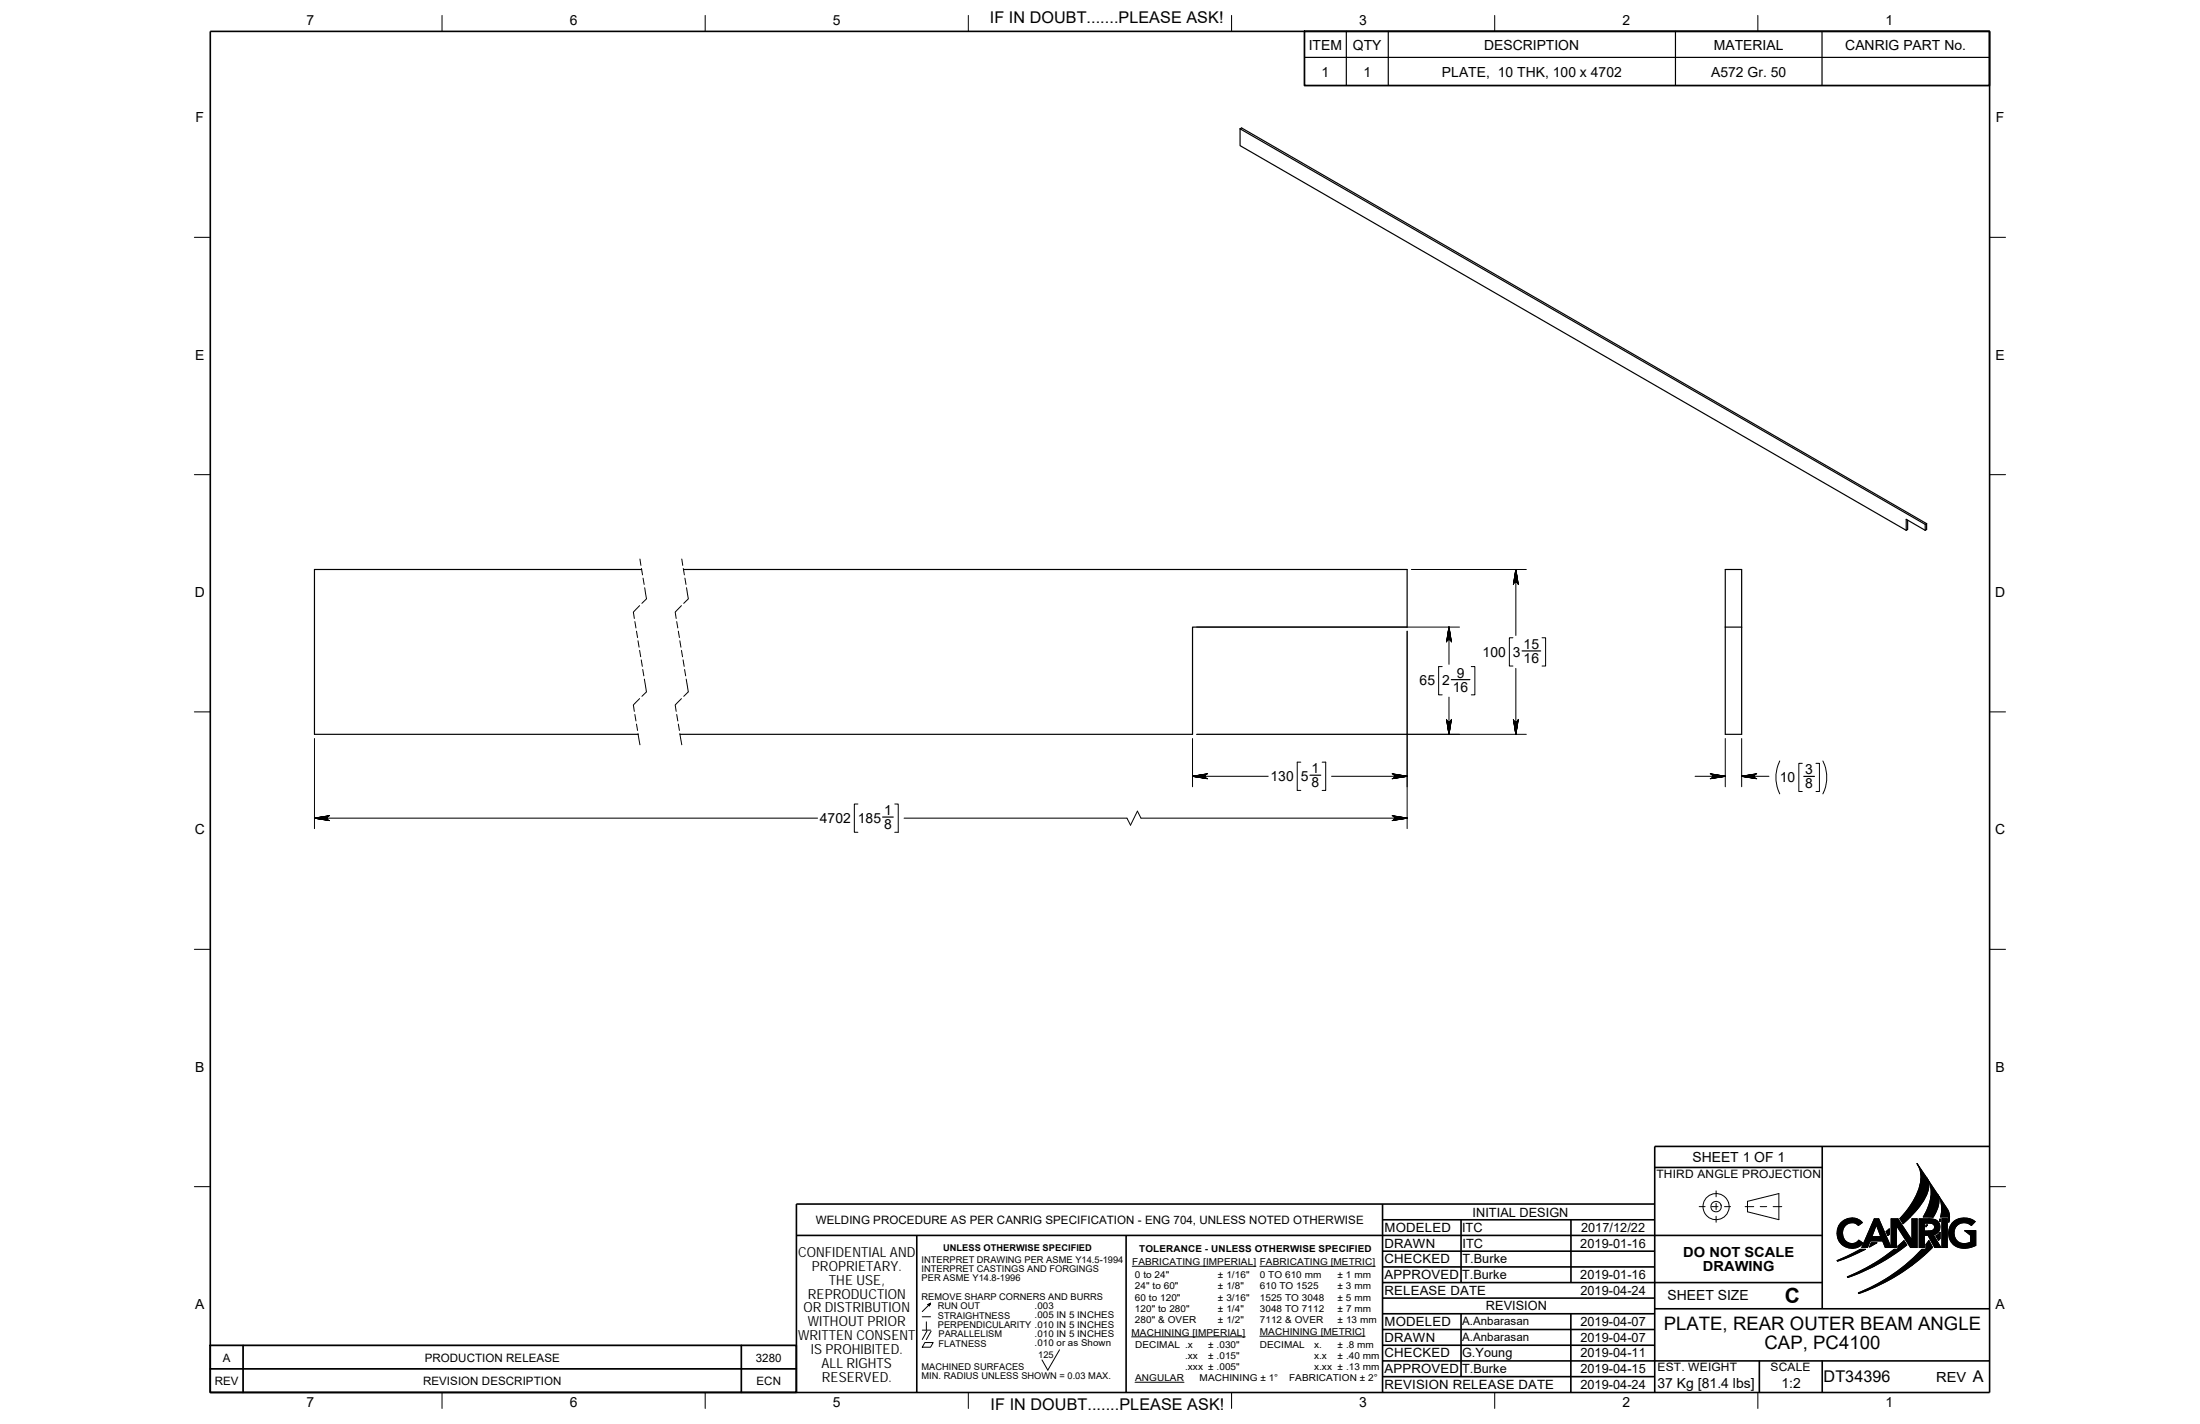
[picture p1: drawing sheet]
<svg xmlns="http://www.w3.org/2000/svg" width="432mm" height="279mm" viewBox="0 0 432 279" stroke-linecap="round" stroke-linejoin="round" font-family="sans-serif">
<g fill="none" stroke="#000" stroke-width=".2">
<path d="M86.8 3v3.2M138.4 3v3.2M190.1 3v3.2M241.7 3v3.2M293.4 3v3.2M345 3v3.2M38.1 46.6h3.2M390.5 46.6h3.1M38.1 93.1h3.2M390.5 93.1h3.1M125.5 118.8l-1.2 1.3 .2 1.2M125.6 109.7l.2 1.2"/>
<path d="M125.9 111.5l.2 1.3M126.2 113.4l.2 1.3M126.5 115.3l.4 2.2-.9 .9M133.8 118.8l-1.3 1.3 .2 1.2M133.8 109.7l.2 1.2M134.1 111.5l.2 1.3M134.4 113.4l.2 1.3M134.7 115.3l.4 2.2-.9 .9M277 111.7h22.6M297.5 111.7v13M38.1 139.7h3.2M124.6 122l.2 1.2"/>
<path d="M124.9 123.8l.2 1.3M125.2 125.7l.2 1.3M125.5 137.1l-1.2 1.2 .2 1.3M125.5 127.6l.3 1.3M125.9 129.5l.2 1.2M126.2 131.4l.2 1.2M126.5 133.2l.4 2.5-.9 .9M132.8 122l.2 1.2M133.1 123.8l.2 1.3M133.4 125.7l.2 1.3M133.8 137.1l-1.3 1.2 .2 1.3M133.8 127.6l.2 1.3"/>
<path d="M134.1 129.5l.2 1.2M134.4 131.4l.2 1.2M134.7 133.2l.4 2.5-.9 .9M234.9 123h51.5M276.2 123.8v38.8M283.1 130.8h-.7v5.5h.7M284.4 123v7.3M284.4 136.8v7.3M288.8 130.8h.7v5.5h-.7M296.9 125.1h-.7v5.6h.7M297.5 131.1v13M302.7 125.1h.7v5.6h-.7"/>
<path d="M390.5 139.7h3.1M61.7 144.9v17.7M124.6 140.2l.2 1.3M124.9 142.1l.2 1.2M125.2 144l.4 2.1M132.8 140.2l.2 1.3M133.1 142.1l.2 1.2M133.4 144l.4 2.1M168.4 157.8h-.7v5.5h.7M175.6 157.8h.7v5.5h-.7M234.1 152.3h14.8M234.1 144.9v9.5"/>
<path d="M234.9 144.1h64.7M255.3 149.5h-.7v5.6h.7M259.5 149.5h.7v5.6h-.7M261.3 152.3h14.9M332.7 152.3h5.9M338.6 144.9v9.5M341.8 152.3h5.4M341.8 144.9v9.5M349.3 149.3a7.3 7.3 0 0 0 0 6.5M353.7 149.8h-.6v5.5h.6M356.4 149.8h.7v5.5h-.7M357.8 149.3a7.2 7.2 0 0 1 0 6.5"/>
<path d="M61.7 160.5h98.8M177.4 160.5h43.8l.7 1.4 1.3-2.7 .7 1.3h52.3M38.1 186.3h3.2M390.5 186.3h3.1M38.1 232.8h3.2M333.5 236.7h1.2M335.9 236.7h1.3M336.8 233.7v1.1M336.8 236.1v1.3M336.8 238.6v1.2M338.5 236.7h1.2M342.5 236.7h1.7"/>
<path d="M343 235.7l6.1-1.5v5.1l-6.1-1.5zM345.5 236.7h1.3M348 236.7h1.7M367.9 239.1h.8l2.5 5.7v-5.7h1.3l2.8 4.2v-4.2h1v5.7h-1.3l-2.8-4.3v4.3h-2.2l-.5-1.3h-2.4l-.6 1.3h-1.1zM376.3 228.3l1.9 2.8a4.3 4.3 0 0 1-.7 4.5l-1.4 1.9-2.6 2.6-.6-1a13.8 13.8 0 0 0 4.1-8.1l-.3-1.7zM376.7 239.1a5.5 5.5 0 0 1 3.4 .4 1.58 1.58 0 0 1 .6 1.6 1.58 1.58 0 0 1-1.2 1.2l1.4 2.5h-1.2l-1.3-2.4h-.7v2.4h-1zM377.7 240a2.13 2.13 0 0 1 1.9 .3l.1 .2a.88 .88 0 0 1-1.2 1h-.8zM378.2 231.1l2 3.1a3.4 3.4 0 0 1-.2 3.6l-.6 1h-1.9a7.8 7.8 0 0 0 1.2-6.8zM380.3 234.4l1.9 2.9a3 3 0 0 1 .3 2.5v-1h-1.6a5.6 5.6 0 0 0-.6-4.4zM380.8 239.2v.5l-.1-.2zM381.2 239.1h1v5.7h-1zM390.5 232.8h3.1"/>
<path d="M181 258.4h1.6M181.8 259.4v1.6M182.6 255.7l-1.6 1.6M222.2 248.5h24.3M247.3 248.5h22.6M360.6 247.3l4.5-2.2h1l-4 1.9-1.4 .5zM361.2 240a2.9 2.9 0 0 1 4.3-.1l-.8 .6a1.89 1.89 0 0 0-2.4-.2 1.89 1.89 0 0 0-.6 2.4 1.77 1.77 0 0 0 1.4 1.3 1.77 1.77 0 0 0 1.7-.7l.9 .6a2.95 2.95 0 0 1-4.2 .3 2.95 2.95 0 0 1-.3-4.2zM362.6 250.5a37.4 37.4 0 0 0 9.2-5.4h.7v-.6l1.2-1.1 .5 .9a38.9 38.9 0 0 1-11.5 6.4zM364.7 253.7a35.2 35.2 0 0 0 12.5-8.6h.8v-.9l.6-.8 .7 1.4a37.9 37.9 0 0 1-14.5 9zM367.3 243.8h1.1l-1.5 .9zM368.3 240.3l.8 2.3h-1.7zM370.2 241.6l.6-.5v1.1l-.3 .2z"/>
<path d="M378 240.3h.3l-.3 .4zM380 242.5l.8-.7v1.2l-.3 .4zM383.1 240a3.5 3.5 0 0 1 4.6-.3l-.8 .8a2.08 2.08 0 0 0-2.8 0 2.08 2.08 0 0 0-.1 2.9 2.08 2.08 0 0 0 2.8 .3v-1.3l-1.2-.9h2.2v2.9a3.8 3.8 0 0 1-4.9-.7 3.2 3.2 0 0 1 .2-3.7zM86.8 273.2v3.2M138.4 273.2v3.2M181 261h1.6M181.5 263.4h1.7l-.6 .9h-1.6zM181.9 261.2l-.9 1.6M182.8 261.2l-1 1.6M190.1 273.2v3.2M208 264.8l-2.3 4-1.2-2M222.1 262.3h22.3"/>
<path d="M222.8 271.2h9.6M241.7 273.2v3.2M247.3 262.2h20.6M293.4 273.2v3.2M345 273.2v3.2"/>
<circle cx="336.8" cy="236.7" r="1.03"/>
<circle cx="336.8" cy="236.7" r="2.57"/>
</g>
<g fill="none" stroke="#000" stroke-width=".32">
<path d="M41.3 6.2h349.2v267h-349.2zM271.4 239.3h53.4M271.4 236.2v37M286.8 239.3v12.4M308.3 239.3v12.4M324.8 229.1h32.9M324.8 236.2h-168.5v37M357.7 224.9v31.9M390.5 224.9h-65.7v48.3M156.3 242.4h201.4M179.9 242.4v30.8M221 242.4v30.8"/>
<path d="M271.4 248.6h53.4M271.4 245.5h53.4M271.4 257.8h53.4M271.4 254.7h53.4M271.4 251.7h86.3M286.8 257.8v12.3M308.3 257.8v15.4M324.8 256.8h65.7M271.4 267h119.1M271.4 270.1h53.4M271.4 263.9h53.4M271.4 260.9h53.4"/>
<path d="M345.3 267v6.2M357.7 267v6.2"/>
</g>
<g fill="#000" stroke="#000" stroke-width=".2">
<path d="M297.5 111.7l.5 3z" fill-rule="evenodd"/>
<path d="M297.5 111.7l.5 2.8z" fill-rule="evenodd"/>
<path d="M297.5 111.7l.4 2.7-.1-.1z" fill-rule="evenodd"/>
<path d="M297.5 111.7l.3 2.6-.2-.1z" fill-rule="evenodd"/>
<path d="M297.5 111.7l.1 2.5h-.2z" fill-rule="evenodd"/>
<path d="M297.5 111.7l-.1 2.5-.1 .1z" fill-rule="evenodd"/>
<path d="M297.5 111.7l-.2 2.6-.1 .1z" fill-rule="evenodd"/>
<path d="M297.5 111.7l-.4 2.8z" fill-rule="evenodd"/>
<path d="M297.5 111.7l-.5 3z" fill-rule="evenodd"/>
<path d="M284.4 123l.5 3z" fill-rule="evenodd"/>
<path d="M284.4 123l.4 2.8z" fill-rule="evenodd"/>
<path d="M284.4 123l.4 2.7-.2-.1z" fill-rule="evenodd"/>
<path d="M284.4 123l.2 2.6-.1-.1z" fill-rule="evenodd"/>
<path d="M284.4 123l.1 2.5h-.2z" fill-rule="evenodd"/>
<path d="M284.4 123l-.1 2.5-.1 .1z" fill-rule="evenodd"/>
<path d="M284.4 123l-.2 2.6-.2 .1z" fill-rule="evenodd"/>
<path d="M284.4 123l-.4 2.8z" fill-rule="evenodd"/>
<path d="M284.4 123l-.5 3z" fill-rule="evenodd"/>
<path d="M234.1 152.3l2.9 .5z" fill-rule="evenodd"/>
<path d="M234.1 152.3l2.8 .5z" fill-rule="evenodd"/>
<path d="M234.1 152.3l2.5 .2 .1 .2z" fill-rule="evenodd"/>
<path d="M234.1 152.3l2.5 .1v.1z" fill-rule="evenodd"/>
<path d="M234.1 152.3l2.5-.1v.2z" fill-rule="evenodd"/>
<path d="M234.1 152.3l2.5-.2v.1z" fill-rule="evenodd"/>
<path d="M234.1 152.3l2.6-.3-.1 .1z" fill-rule="evenodd"/>
<path d="M234.1 152.3l2.8-.4z" fill-rule="evenodd"/>
<path d="M234.1 152.3l2.9-.5z" fill-rule="evenodd"/>
<path d="M273.2 151.8l3 .5z" fill-rule="evenodd"/>
<path d="M273.4 151.9l2.8 .4z" fill-rule="evenodd"/>
<path d="M273.5 152l2.7 .3-2.6-.2z" fill-rule="evenodd"/>
<path d="M273.6 152.1l2.6 .2-2.5-.1z" fill-rule="evenodd"/>
<path d="M273.7 152.2l2.5 .1-2.5 .1z" fill-rule="evenodd"/>
<path d="M273.7 152.4l2.5-.1-2.6 .2z" fill-rule="evenodd"/>
<path d="M273.6 152.5l2.6-.2-2.7 .4z" fill-rule="evenodd"/>
<path d="M273.4 152.8l2.8-.5z" fill-rule="evenodd"/>
<path d="M273.2 152.8l3-.5z" fill-rule="evenodd"/>
<path d="M283.9 141.1l.5 3z" fill-rule="evenodd"/>
<path d="M284 141.3l.4 2.8z" fill-rule="evenodd"/>
<path d="M284 141.4l.2 .1 .2 2.6z" fill-rule="evenodd"/>
<path d="M284.2 141.5l.1 .1 .1 2.5z" fill-rule="evenodd"/>
<path d="M284.3 141.6h.2l-.1 2.5z" fill-rule="evenodd"/>
<path d="M284.5 141.6l.1-.1-.2 2.6z" fill-rule="evenodd"/>
<path d="M284.6 141.5l.2-.1-.4 2.7z" fill-rule="evenodd"/>
<path d="M284.8 141.3l-.4 2.8z" fill-rule="evenodd"/>
<path d="M284.9 141.1l-.5 3z" fill-rule="evenodd"/>
<path d="M297 141.1l.5 3z" fill-rule="evenodd"/>
<path d="M297.1 141.3l.4 2.8z" fill-rule="evenodd"/>
<path d="M297.2 141.4l.1 .1 .2 2.6z" fill-rule="evenodd"/>
<path d="M297.3 141.5l.1 .1 .1 2.5z" fill-rule="evenodd"/>
<path d="M297.4 141.6h.2l-.1 2.5z" fill-rule="evenodd"/>
<path d="M297.6 141.6l.2-.1-.3 2.6z" fill-rule="evenodd"/>
<path d="M297.8 141.5l.1-.1-.4 2.7z" fill-rule="evenodd"/>
<path d="M298 141.3l-.5 2.8z" fill-rule="evenodd"/>
<path d="M298 141.1l-.5 3z" fill-rule="evenodd"/>
<path d="M335.7 152.8l2.9-.5z" fill-rule="evenodd"/>
<path d="M335.8 152.8l2.8-.5z" fill-rule="evenodd"/>
<path d="M336.1 152.5l2.5-.2-2.6 .4z" fill-rule="evenodd"/>
<path d="M336.1 152.4l2.5-.1-2.5 .2z" fill-rule="evenodd"/>
<path d="M336.1 152.2l2.5 .1-2.5 .1z" fill-rule="evenodd"/>
<path d="M336.1 152.1l2.5 .2-2.5-.1z" fill-rule="evenodd"/>
<path d="M336 152l2.6 .3-2.5-.2z" fill-rule="evenodd"/>
<path d="M335.8 151.9l2.8 .4z" fill-rule="evenodd"/>
<path d="M335.7 151.8l2.9 .5z" fill-rule="evenodd"/>
<path d="M341.8 152.3l3-.5z" fill-rule="evenodd"/>
<path d="M341.8 152.3l2.9-.4z" fill-rule="evenodd"/>
<path d="M341.8 152.3l2.7-.3-.1 .1z" fill-rule="evenodd"/>
<path d="M341.8 152.3l2.6-.2-.1 .1z" fill-rule="evenodd"/>
<path d="M341.8 152.3l2.5-.1v.2z" fill-rule="evenodd"/>
<path d="M341.8 152.3l2.5 .1 .1 .1z" fill-rule="evenodd"/>
<path d="M341.8 152.3l2.6 .2 .1 .2z" fill-rule="evenodd"/>
<path d="M341.8 152.3l2.9 .5z" fill-rule="evenodd"/>
<path d="M341.8 152.3l3 .5z" fill-rule="evenodd"/>
<path d="M61.7 160.5l3 .5z" fill-rule="evenodd"/>
<path d="M61.7 160.5l2.8 .5z" fill-rule="evenodd"/>
<path d="M61.7 160.5l2.6 .3 .1 .1z" fill-rule="evenodd"/>
<path d="M61.7 160.5l2.5 .1 .1 .2z" fill-rule="evenodd"/>
<path d="M61.7 160.5l2.5-.1v.2z" fill-rule="evenodd"/>
<path d="M61.7 160.5l2.6-.2-.1 .1z" fill-rule="evenodd"/>
<path d="M61.7 160.5l2.7-.3-.1 .1z" fill-rule="evenodd"/>
<path d="M61.7 160.5l2.8-.4z" fill-rule="evenodd"/>
<path d="M61.7 160.5l3-.5z" fill-rule="evenodd"/>
<path d="M273.2 160l3 .5z" fill-rule="evenodd"/>
<path d="M273.4 160.1l2.8 .4z" fill-rule="evenodd"/>
<path d="M273.5 160.2l2.7 .3-2.6-.2z" fill-rule="evenodd"/>
<path d="M273.6 160.3l2.6 .2-2.5-.1z" fill-rule="evenodd"/>
<path d="M273.7 160.4l2.5 .1-2.5 .1z" fill-rule="evenodd"/>
<path d="M273.7 160.6l2.5-.1-2.6 .3z" fill-rule="evenodd"/>
<path d="M273.6 160.8l2.6-.3-2.7 .4z" fill-rule="evenodd"/>
<path d="M273.4 161l2.8-.5z" fill-rule="evenodd"/>
<path d="M273.2 161l3-.5z" fill-rule="evenodd"/>
<path d="M361.5 239.8a2.81 2.81 0 0 1 4 .1l-.8 .6a1.82 1.82 0 0 0-2-.4 1.82 1.82 0 0 0-1.1 1.8 1.83 1.83 0 0 0 1.1 1.9 1.83 1.83 0 0 0 2.1-.5l.9 .6a2.95 2.95 0 0 1-4.3 .1 2.95 2.95 0 0 1 .1-4.2z" fill-rule="evenodd"/>
<path d="M371.2 239.1h1.3l2.8 4.2v-4.2h1v5.7h-1.3l-2.8-4.3v4.3h-1z" fill-rule="evenodd"/>
<path d="M376.3 228.3l2 3a3.8 3.8 0 0 1-.5 3.9l-2 2.7-2.3 2.2-.6-1a14.8 14.8 0 0 0 4.1-7.6 4.8 4.8 0 0 0-.7-3.2z" fill-rule="evenodd"/>
<path d="M378.3 231.3l1.9 2.9a3.9 3.9 0 0 1-.3 3.8l-.5 .8h-1.9a8.9 8.9 0 0 0 1.4-5.9z" fill-rule="evenodd"/>
<path d="M380.8 239.2v.5l-.1-.2z" fill-rule="evenodd"/>
<path d="M380.3 234.4l1.9 2.9a3.1 3.1 0 0 1 .3 2.5v-1h-1.6a5.5 5.5 0 0 0-.6-4.4z" fill-rule="evenodd"/>
<path d="M383.3 239.9a3.5 3.5 0 0 1 4.4-.2l-.8 .8a2.07 2.07 0 0 0-2.8 0 2.07 2.07 0 0 0-.2 2.8 2.07 2.07 0 0 0 2.8 .5l.1-1.4-1.2-.9h2.2v2.9a3.9 3.9 0 0 1-4.7-.5 3.2 3.2 0 0 1 .2-4z" fill-rule="evenodd"/>
<path d="M182.2 256l.4-.3z" fill-rule="evenodd"/>
<path d="M182.1 256l.5-.3z" fill-rule="evenodd"/>
<path d="M182.3 256l.3-.3z" fill-rule="evenodd"/>
<path d="M182.6 255.7l-.2 .6z" fill-rule="evenodd"/>
<path d="M360.6 247.3l4.5-2.2h1l-3.8 1.8-1.6 .6z" fill-rule="evenodd"/>
<path d="M364.7 253.7l2.2-1 2.8-1.5a35.1 35.1 0 0 0 7.5-6.1h.8v-.9l.6-.8 .7 1.4a38.1 38.1 0 0 1-14.5 9z" fill-rule="evenodd"/>
<path d="M367.9 239.1l-2.5 5.7h1.1l.6-1.3h2.4l.5 1.3h1.2l-2.5-5.7zM368.3 240.3l.8 2.3h-1.7z" fill-rule="evenodd"/>
<path d="M367.3 243.8h1.1l-1.5 .9z" fill-rule="evenodd"/>
<path d="M370.2 241.6l.6-.5v1.1l-.3 .2z" fill-rule="evenodd"/>
<path d="M362.6 250.5l.5-.2a18.7 18.7 0 0 0 4.7-2.4l4-2.8h.7a1.12 1.12 0 0 1 .5-1.1l.7-.6 .5 .9a38.9 38.9 0 0 1-11.5 6.4z" fill-rule="evenodd"/>
<path d="M378 240.3h.3l-.3 .4z" fill-rule="evenodd"/>
<path d="M377.7 240h1.4l.4 .2 .2 .3a.83 .83 0 0 1-.3 .9 .83 .83 0 0 1-.8 .1h-.9zM376.7 239.1v5.7h1v-2.4h.7l1.3 2.4h1.2l-1.4-2.5a1.58 1.58 0 0 0 1.3-1.8 1.58 1.58 0 0 0-1.8-1.4z" fill-rule="evenodd"/>
<path d="M380 242.5l.8-.7v1.2l-.3 .4z" fill-rule="evenodd"/>
<path d="M381.2 239.1v5.7h1v-5.7z" fill-rule="evenodd"/>
</g>
<g fill="none" stroke="#000" stroke-width=".23">
<path d="M256 11.3h134.5M264.2 6.1v10.7M272.5 6.1v10.7M328.8 6.1v10.7M357.6 6.1v10.7M243.4 25.3l134.5 77.6M243.4 25.3l.3-.2 134.4 77.6M243.4 25.3v3.3l130.7 75.5M125.9 111.7h-64.2v32.4h63.6M134.2 111.7h142v11.3h-42.1v21.1h-100.6M338.6 111.7h3.2v32.4h-3.2zM374.1 104.1v-2.2l3.8 2.2"/>
<path d="M374.4 102.1v1.8l-.3 .2M377.9 102.9v1.2M378.1 102.7l-.2 .2M378.1 102.7v1.2l-.2 .2M284.9 133.3h3.6M298.7 127.7h3.7M338.6 123h3.2M257.1 152.1h2.1M354 152.3h2.1M173.2 160.3h2.1"/>
</g>
<path d="M256 6.1h134.5v10.7h-134.5zM41.3 264h115v9.2h-115zM41.3 268.6h115M47.7 264v9.2M145.5 264v9.2" fill="none" stroke="#000" stroke-width=".34"/>
<text font-size="4.1" x="350.3" y="255.7">C</text>
<g font-size="3.6">
<text x="326.5" y="261">PLATE, REAR OUTER BEAM ANGLE</text>
<text x="346.3" y="264.6">CAP, PC4100</text>
</g>
<g font-size="3.2">
<text x="194.3" y="4.5">IF IN DOUBT.......PLEASE ASK!</text>
<text x="357.9" y="271.2">DT34396</text>
<text x="387.2" y="271.2">A</text>
<text x="194.4" y="276.6">IF IN DOUBT.......PLEASE ASK!</text>
</g>
<g font-size="2.7">
<text x="60.2" y="4.8">7</text>
<text x="111.8" y="4.8">6</text>
<text x="163.5" y="4.8">5</text>
<text x="266.8" y="4.8">3</text>
<text x="318.4" y="4.8">2</text>
<text x="370.1" y="4.8">1</text>
<text x="256.9" y="9.7">ITEM</text>
<text x="265.5" y="9.7">QTY</text>
<text x="291.3" y="9.7">DESCRIPTION</text>
<text x="336.4" y="9.7">MATERIAL</text>
<text x="362.2" y="9.7">CANRIG PART No.</text>
<text x="259.4" y="15.1">1</text>
<text x="267.6" y="15.1">1</text>
<text x="283" y="15.1">PLATE, 10 THK, 100 x 4702</text>
<text x="335.9" y="15.1">A572 Gr. 50</text>
<text x="38.4" y="24">F</text>
<text x="391.7" y="24">F</text>
<text x="38.3" y="70.5">E</text>
<text x="391.6" y="70.5">E</text>
<text x="38.2" y="117.1">D</text>
<text x="391.6" y="117.1">D</text>
<text x="291" y="128.8">100</text>
<text x="296.9" y="128.8">3</text>
<text x="299" y="127.3">15</text>
<text x="299" y="130.1">16</text>
<text x="278.6" y="134.5">65</text>
<text x="283.1" y="134.5">2</text>
<text x="285.2" y="135.7">16</text>
<text x="285.9" y="132.9">9</text>
<text x="249.4" y="153.2">130</text>
<text x="255.3" y="153.2">5</text>
<text x="257.4" y="151.7">1</text>
<text x="257.4" y="154.5">8</text>
<text x="349.3" y="153.5">10</text>
<text x="354.3" y="151.9">3</text>
<text x="354.3" y="154.7">8</text>
<text x="160.9" y="161.5">4702</text>
<text x="168.4" y="161.5">185</text>
<text x="173.5" y="159.9">1</text>
<text x="38.2" y="163.7">C</text>
<text x="173.5" y="162.7">8</text>
<text x="391.6" y="163.7">C</text>
<text x="38.3" y="210.2">B</text>
<text x="391.6" y="210.2">B</text>
<text x="332.2" y="227.9">SHEET 1 OF 1</text>
<text x="156.6" y="246.5">CONFIDENTIAL AND</text>
<text x="159.3" y="249.3">PROPRIETARY.</text>
<text x="330.4" y="246.6">DO NOT SCALE</text>
<text x="334.2" y="249.4">DRAWING</text>
<text x="38.3" y="256.8">A</text>
<text x="157.7" y="257.5">OR DISTRIBUTION</text>
<text x="158.6" y="254.8">REPRODUCTION</text>
<text x="162.7" y="252">THE USE,</text>
<text x="327.3" y="255.1">SHEET SIZE</text>
<text x="391.6" y="256.8">A</text>
<text x="156.6" y="263">WRITTEN CONSENT</text>
<text x="158.6" y="260.2">WITHOUT PRIOR</text>
<text x="159.1" y="265.7">IS PROHIBITED.</text>
<text x="161.2" y="268.5">ALL RIGHTS</text>
<text x="60.2" y="276">7</text>
<text x="111.8" y="276">6</text>
<text x="161.3" y="271.2">RESERVED.</text>
<text x="163.5" y="276">5</text>
<text x="266.8" y="276">3</text>
<text x="318.4" y="276">2</text>
<text x="325.3" y="272.4">37 Kg [81.4 lbs]</text>
<text x="349.7" y="272.4">1:2</text>
<text x="370.1" y="276">1</text>
<text x="380" y="271.2">REV</text>
</g>
<g font-size="2.5">
<text x="289" y="238.7">INITIAL DESIGN</text>
<text x="271.8" y="244.8">DRAWN</text>
<text x="271.8" y="241.7">MODELED</text>
<text x="287" y="241.7">ITC</text>
<text x="287" y="244.8">ITC</text>
<text x="310.2" y="244.8">2019-01-16</text>
<text x="310.3" y="241.7">2017/12/22</text>
<text x="271.8" y="251">APPROVED</text>
<text x="271.8" y="247.8">CHECKED</text>
<text x="287" y="251">T.Burke</text>
<text x="287" y="247.8">T.Burke</text>
<text x="310.2" y="251">2019-01-16</text>
<text x="271.8" y="254">RELEASE DATE</text>
<text x="291.7" y="257.1">REVISION</text>
<text x="310.2" y="254">2019-04-24</text>
<text x="271.8" y="263.2">DRAWN</text>
<text x="271.8" y="260.2">MODELED</text>
<text x="310.2" y="263.2">2019-04-07</text>
<text x="310.2" y="260.2">2019-04-07</text>
<text x="271.8" y="269.4">APPROVED</text>
<text x="271.8" y="266.3">CHECKED</text>
<text x="287" y="269.4">T.Burke</text>
<text x="287" y="266.3">G.Young</text>
<text x="310.2" y="269.4">2019-04-15</text>
<text x="310.2" y="266.3">2019-04-11</text>
<text x="271.8" y="272.6">REVISION RELEASE DATE</text>
<text x="310.2" y="272.6">2019-04-24</text>
</g>
<g font-size="2.3">
<text x="325.1" y="231.1">THIRD ANGLE PROJECTION</text>
<text x="160.1" y="240.1">WELDING PROCEDURE AS PER CANRIG SPECIFICATION - ENG 704, UNLESS NOTED OTHERWISE</text>
<text x="287" y="260">A.Anbarasan</text>
<text x="287" y="263.1">A.Anbarasan</text>
<text x="43.7" y="267.1">A</text>
<text x="83.4" y="267.1">PRODUCTION RELEASE</text>
<text x="148.3" y="267.1">3280</text>
<text x="325.3" y="269">EST. WEIGHT</text>
<text x="347.5" y="269">SCALE</text>
<text x="42.1" y="271.8">REV</text>
<text x="83" y="271.8">REVISION DESCRIPTION</text>
<text x="148.5" y="271.8">ECN</text>
</g>
<g font-size="1.9">
<text x="223.6" y="245.7">TOLERANCE - UNLESS OTHERWISE SPECIFIED</text>
<text x="222.2" y="248.2">FABRICATING [IMPERIAL] FABRICATING [METRIC]</text>
<text x="222.8" y="250.7">0 to 24&quot;</text>
<text x="239.1" y="250.7">± 1/16&quot;</text>
<text x="247.3" y="250.7">0 TO 610 mm</text>
<text x="262.5" y="250.7">± 1 mm</text>
<text x="222.8" y="255.3">60 to 120&quot;</text>
<text x="222.8" y="257.4">120&quot; to 280&quot;</text>
<text x="222.8" y="253">24&quot; to 60&quot;</text>
<text x="239.1" y="255.3">± 3/16&quot;</text>
<text x="239.1" y="257.4">± 1/4&quot;</text>
<text x="239.1" y="253">± 1/8&quot;</text>
<text x="247.3" y="255.3">1525 TO 3048</text>
<text x="247.3" y="253">610 TO 1525</text>
<text x="247.3" y="257.4">3048 TO 7112</text>
<text x="262.5" y="253">± 3 mm</text>
<text x="262.5" y="255.3">± 5 mm</text>
<text x="262.5" y="257.4">± 7 mm</text>
<text x="222.1" y="262.1">MACHINING [IMPERIAL]</text>
<text x="222.8" y="259.6">280&quot; &amp; OVER</text>
<text x="239.1" y="259.6">± 1/2&quot;</text>
<text x="247.3" y="262">MACHINING [METRIC]</text>
<text x="247.3" y="259.6">7112 &amp; OVER</text>
<text x="262.5" y="259.6">± 13 mm</text>
<text x="222.8" y="264.5">DECIMAL .x</text>
<text x="232.6" y="266.6">.xx</text>
<text x="232.6" y="268.8">.xxx ± .005&quot;</text>
<text x="237.1" y="266.6">± .015&quot;</text>
<text x="237.1" y="264.5">± .030&quot;</text>
<text x="247.3" y="264.5">DECIMAL</text>
<text x="257.9" y="264.5">x.</text>
<text x="257.9" y="268.8">x.xx ± .13 mm</text>
<text x="257.9" y="266.6">x.x</text>
<text x="262.5" y="266.6">± .40 mm</text>
<text x="262.5" y="264.5">± .8 mm</text>
<text x="222.8" y="271">ANGULAR</text>
<text x="235.5" y="271">MACHINING ± 1°</text>
<text x="253" y="271">FABRICATION ± 2°</text>
</g>
<g font-size="1.8">
<text x="185.1" y="245.4">UNLESS OTHERWISE SPECIFIED</text>
<text x="180.9" y="247.8">INTERPRET DRAWING PER ASME Y14.5-1994</text>
<text x="180.9" y="249.6">INTERPRET CASTINGS AND FORGINGS</text>
<text x="180.9" y="251.4">PER ASME Y14.8-1996</text>
<text x="180.9" y="255.1">REMOVE SHARP CORNERS AND BURRS</text>
<text x="184.1" y="256.9">RUN OUT</text>
<text x="203.1" y="256.8">.003</text>
<text x="184.1" y="260.6">PERPENDICULARITY .010 IN 5 INCHES</text>
<text x="184.1" y="258.7">STRAIGHTNESS</text>
<text x="184.2" y="262.4">PARALLELISM</text>
<text x="203.1" y="258.7">.005 IN 5 INCHES</text>
<text x="203.1" y="262.3">.010 IN 5 INCHES</text>
<text x="180.9" y="268.8">MACHINED SURFACES</text>
<text x="184.2" y="264.2">FLATNESS</text>
<text x="203.1" y="264.1">.010 or as Shown</text>
<text x="203.8" y="266.4">125</text>
<text x="180.9" y="270.6">MIN. RADIUS UNLESS SHOWN = 0.03 MAX.</text>
</g>
</svg>
